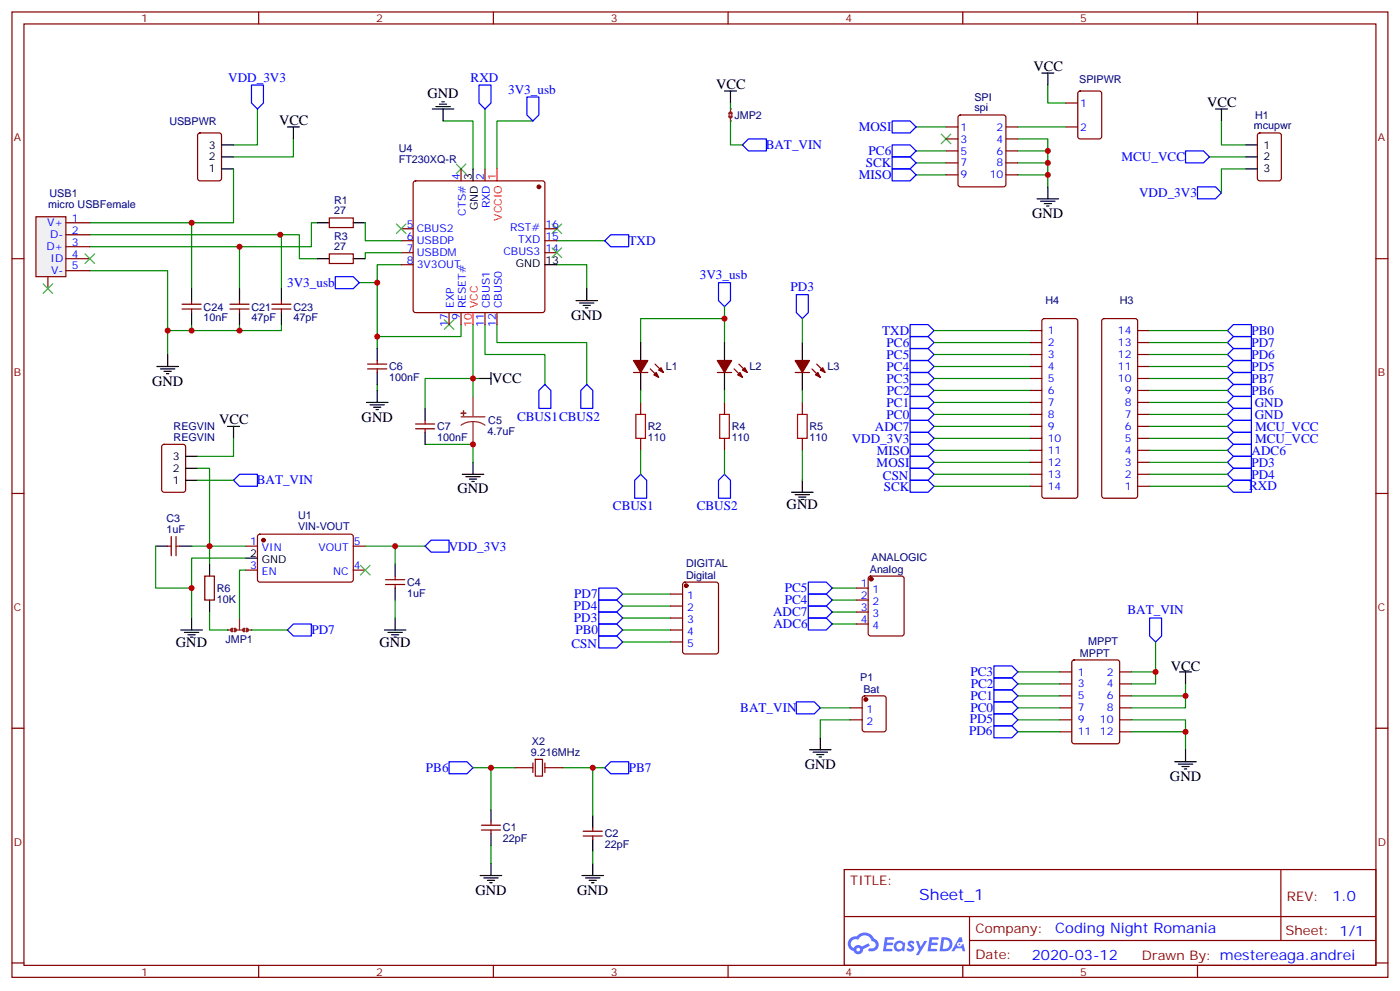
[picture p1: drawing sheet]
<svg xmlns="http://www.w3.org/2000/svg" width="412mm" height="292mm" viewBox="0 0 412 292" stroke-linecap="round" stroke-linejoin="round" font-family="sans-serif">
<g fill="none" stroke="#870000" stroke-width=".35">
<path d="M3.5 3.5h405.4v284.4h-405.4zM7.1 7.1h398.2v277.2h-398.2zM76.2 3.5v3.6M145.3 3.5v3.6M214.5 3.5v3.6M283.6 3.5v3.6M352.8 3.5v3.6M3.5 76.2h3.6M405.3 76.2h3.6M3.5 145.3h3.6M405.3 145.3h3.6M3.5 214.5h3.6"/>
<path d="M405.3 214.5h3.6M248.7 256.1h156.6v28.2h-156.6zM377.3 256.1v20.9M248.7 270h156.5M285.6 277h119.6M285.6 270v14.1M3.5 283.6h3.6M76.2 284.3v3.6M145.3 284.3v3.6M214.5 284.3v3.6M283.6 284.3v3.6M352.8 284.3v3.6"/>
<path d="M405.3 283.6h3.6"/>
</g>
<g fill="#5487ff">
<path d="M267.7 277.3a1.22 1.22 0 0 1 1.7 .3l-.4 .5a.47 .47 0 0 0-.3-.4 .47 .47 0 0 0-.5 .2l.1 .3a1.14 1.14 0 0 1 .8 1.7 1.14 1.14 0 0 1-1.9 0l-.2-.2 .5-.5 .7 .4a.29 .29 0 0 0 .3-.3 .29 .29 0 0 0-.2-.3 1.04 1.04 0 0 1-.6-1.7z"/>
<path d="M260.7 276h2.4l.3 .2-.2 .5-1.8 .1-.1 .8h1.5l.3 .4-.3 .4h-1.6l-.2 1.1h1.7l.2 .3-.2 .3-2.6 .1z"/>
<path d="M273.8 276h2.4l.3 .2-.1 .5-1.8 .1-.2 .8h1.6l.3 .4-.4 .4h-1.6l-.1 1.1h1.7l.2 .3-.2 .3-2.6 .1z"/>
<path d="M282.6 276.1h.7l.3 1.2-.6 .3a.69 .69 0 0 0-1 .3 .69 .69 0 0 0 .4 1 .69 .69 0 0 0 .9-.7l.5-.2 .6 2.2h-.8l-.2-.9h-1.8l-.5 .9h-.8z"/>
<path d="M269.8 277.1h.8l.6 1.8 1.1-1.8h.9l-2.6 4.2h-.8l.9-1.5z"/>
<path d="M277.4 276.1l-.6 4.1h1.3a2.11 2.11 0 0 0 2.5-2.1 2.11 2.11 0 0 0-2.5-2zM278.1 276.8a1.39 1.39 0 0 1 1.7 1.4 1.39 1.39 0 0 1-1.8 1.3h-.3z"/>
<path d="M263.7 277.7a1.54 1.54 0 0 0-.1 2.1 1.54 1.54 0 0 0 2.2 .2l.6 .2 .3-2.3-.2-.2-.4-.1a1.49 1.49 0 0 0-2.4 .1zM264 278.7a.94 .94 0 0 1 1.8 0 .94 .94 0 0 1-1.8 0z"/>
<path d="M250.4 276.4a2.18 2.18 0 0 0 1.1 3.7 1.44 1.44 0 0 0 1.6 1 1.44 1.44 0 0 0 1.2-1.5l2-1-.5-.8-1.9 1a1.47 1.47 0 0 0-2.4 .4 1.39 1.39 0 0 1-.7-1.9 1.39 1.39 0 0 1 2-.5 2.12 2.12 0 0 1 2.2-1.3 2.12 2.12 0 0 1 1.9 1.7 1.14 1.14 0 0 1 1.1 1.4 1.14 1.14 0 0 1-1.7 .8 .43 .43 0 0 0-.5 .3 .43 .43 0 0 0 .4 .5 1.98 1.98 0 0 0 2.5-1.2 1.98 1.98 0 0 0-1.2-2.5 3.1 3.1 0 0 0-5.3-.7l-.9 .1zM252.3 279.7a.55 .55 0 0 1 1.1 0 .55 .55 0 0 1-1.1 0z"/>
<circle cx="282.6" cy="278.1" r=".26"/>
</g>
<g fill="none" stroke="#008700" stroke-width=".35">
<path d="M75.8 32.1v10.6h-7M130.5 35.6h8.8v14.1M142.9 32.1v17.6M157 35.6h-10.6v14.1M269.9 37.4h8.8M299.9 37.4h14.1M308.7 25v5.3h5.3M359.8 35.6v7.1h7.1M68.8 49.7v15.9h-42.3M86.4 40.9v5.3h-17.6M269.9 44.5h8.8M269.9 48h8.8"/>
<path d="M269.9 51.5h8.8M299.9 40.9h8.8v3.6M299.9 44.5h8.8v3.5M299.9 48h8.8v3.5M299.9 51.5h8.8v3.5M356.3 46.2h10.6M366.9 49.7h-7.1v7.1M26.5 79.7h22.9v24.7M26.5 69.1h61.7v7.1h5.3M56.4 65.6v19.4M70.6 72.7v12.3M82.5 69.1h.4v15.9"/>
<path d="M93.5 65.6h-1.8v7.1h-65.2M118.2 78h-7.1v5.3h-5.3M164 78h8.9v7M164 70.9h14.2M56.4 95.6v1.8M70.6 95.6v1.8h-21.2M82.9 95.6v1.8h-12.3M111.1 83.3v15.8h24.7v-3.5M111.1 99.1v3.6M139.3 95.6v15.9h1.8M142.9 95.6v8.8h17.6v8.8M146.4 95.6v5.3h26.5v12.3"/>
<path d="M275.2 97.4h28.2M338.7 97.4h22.9M111.1 113.2v1.8M275.2 118.5h28.2M275.2 115h28.2M275.2 111.5h28.2M275.2 108h28.2M275.2 104.4h28.2M275.2 100.9h28.2M338.7 118.5h22.9M338.7 115h22.9M338.7 111.5h22.9"/>
<path d="M338.7 108h22.9M338.7 104.4h22.9M338.7 100.9h22.9M275.2 139.7h28.2M275.2 136.2h28.2M275.2 132.6h28.2M275.2 125.6h28.2M275.2 122.1h28.2M275.2 129.1h28.2M338.7 139.7h22.9M338.7 136.2h22.9M338.7 132.6h22.9"/>
<path d="M338.7 125.6h22.9M338.7 122.1h22.9M338.7 129.1h22.9M275.2 143.2h28.2M338.7 143.2h22.9M45.9 160.9v12.3h10.5M56.4 160.9h5.3v5.3M72.3 164.4h-15.9v17.6M107.6 160.9h17.6M116.4 160.9v5.3M116.4 176.7v5.3M183.4 175h14.2"/>
<path d="M183.4 178.5h14.2M245.2 173.2h7M245.2 176.7h7M183.4 182h14.2M183.4 185.6h14.2M245.2 180.3h7M245.2 183.8h7M299.9 197.9h12.3M333.4 197.9h7M340.4 189.1v12.3h-7M241.7 208.5h8.8M250.5 212h-8.8v5.3"/>
<path d="M299.9 201.4h12.3M299.9 205h12.3M299.9 208.5h12.3M299.9 212h12.3M299.9 215.5h12.3M333.4 215.5h15.8v5.3M333.4 212h15.8v3.5M333.4 205h15.8M349.2 201.4v7.1h-15.8M139.3 226.1h12.4M144.6 226.1v12.4M165.8 226.1h12.4"/>
<path d="M174.6 226.1v14.1M144.6 249.1v5.3M174.6 250.8v3.6"/>
</g>
<g fill="none" stroke="#000" stroke-width=".35">
<path d="M84.7 37.4h3.5M86.4 37.4v3.5M127.4 32.1h6.3M128.4 31.4h4.2M129.5 30.7h2.1M130.2 30h.7M130.5 32.1v3.5M306.9 21.5h3.5M308.7 21.5v3.5M358.1 32.1h3.5M359.8 32.1v3.5M65.3 42.7h3.5"/>
<path d="M65.3 49.7h3.5M65.3 46.2h3.5M139.3 49.7v3.6M305.5 58.6h6.4M306.6 59.3h4.2M307.6 60h2.1M308.7 55v3.6M366.9 42.7h3.5M366.9 49.7h3.5M366.9 46.2h3.5M160.5 78h3.5M308.3 60.7h.7"/>
<path d="M56.4 85v3.5M56.4 92.1v3.5M70.6 85v3.5M70.6 92.1v3.5M82.9 85v3.5M82.9 92.1v3.5M169.7 88.5h6.3M170.7 89.3h4.3M171.8 90h2.1M172.5 90.7h.7M172.9 85v3.5M46.2 108h6.4"/>
<path d="M47.3 108.7h4.2M48.3 109.4h2.1M49 110.1h.7M49.4 104.4v3.6M107.9 118.5h6.4M109 119.2h4.2M110.1 119.9h2.1M111.1 115v3.5M141.1 111.5h3.5M144.6 109.7v3.5M110.8 120.7h.7M45.9 160.9h3.5"/>
<path d="M52.9 160.9h3.5M72.3 164.4h3.5M116.4 166.2v3.5M116.4 173.2v3.5M53.3 185.6h6.3M54.3 186.3h4.3M55.4 187h2.1M56.1 187.7h.7M56.4 182v3.6M113.2 185.6h6.4M114.3 186.3h4.2M115.4 187h2.1"/>
<path d="M116.1 187.7h.7M116.4 182v3.6M347.5 197.9h3.5M349.2 197.9v3.5M241.7 217.3v3.5M144.6 238.5v3.5M238.5 220.8h6.3M239.5 221.5h4.3M240.6 222.3h2.1M241.3 223h.7M346.1 224.4h6.3M347.1 225.1h4.3"/>
<path d="M348.2 225.8h2.1M348.9 226.5h.7M349.2 220.8v3.6M141.5 257.9h6.3M142.5 258.6h4.3M143.6 259.3h2.1M144.3 260h.7M144.6 245.5v3.6M144.6 254.4v3.5M171.4 257.9h6.4M172.5 258.6h4.2M173.6 259.3h2.1"/>
<path d="M174.3 260h.7M174.6 240.2v3.6M174.6 247.3v3.5M174.6 254.4v3.5"/>
</g>
<g fill="none" stroke="#870000" stroke-width=".35">
<path d="M58.4 39.4l.5-.2h5.7l.6 .4 .1 13-.5 .6-5.9 .1-.6-.5-.1-12.9zM278.7 37.4h3.5M282.5 34.1l.4-.2h12.7l.7 .4v20l-.4 .7h-13l-.6-.4-.1-20zM296.3 37.4h3.6M314 30.3h3.5M314 37.4h3.5M317.7 27l.5-.2h5.6l.7 .4 .1 13-.5 .7h-5.9l-.6-.4-.1-13zM370.7 39.4l.4-.2h5.7l.6 .4 .1 13-.5 .6-5.9 .1-.6-.5-.1-12.9zM121.9 53.5l.5-.2h37.4l.5 .2 .2 .5v37.4l-.2 .5-.5 .2h-37.4l-.5-.3-.2-.4v-37.4zM135.8 49.7v3.6M142.9 49.7v3.6M278.7 40.9h3.5"/>
<path d="M278.7 44.5h3.5M278.7 48h3.5M278.7 51.5h3.5M296.3 40.9h3.6M296.3 44.5h3.6M296.3 48h3.6M296.3 51.5h3.6M118.2 67.4h3.5M118.2 70.9h3.5M118.2 74.4h3.5M118.2 78h3.5M160.5 67.4h3.5"/>
<path d="M160.5 70.9h3.5M160.5 74.4h3.5M53.6 91h5.7M53.6 89.6h5.7M56.4 88.5v1.1M56.4 91v1.1M67.7 91h5.7M67.7 89.6h5.7M70.6 88.5v1.1M70.6 91v1.1M80.1 91h5.6M80.1 89.6h5.6"/>
<path d="M82.9 88.5v1.1M82.9 91v1.1M132.3 92.1v3.5M135.8 92.1v3.5M142.9 92.1v3.5M146.4 92.1v3.5M303.4 97.4h3.5M307.2 94l.4-.2h9.2l.5 .2 .2 .5v51.6l-.2 .4-.5 .3h-9.2l-.5-.3-.2-.4v-51.6zM324.8 94l.5-.2h9.1l.5 .2 .2 .5v51.6l-.2 .4-.5 .3h-9.1l-.5-.3-.2-.4v-51.6zM335.1 97.4h3.6M303.4 100.9h3.5M303.4 104.4h3.5"/>
<path d="M303.4 108h3.5M303.4 111.5h3.5M303.4 115h3.5M303.4 118.5h3.5M335.1 100.9h3.6M335.1 104.4h3.6M335.1 108h3.6M335.1 111.5h3.6M335.1 115h3.6M335.1 118.5h3.6M303.4 122.1h3.5M303.4 125.6h3.5"/>
<path d="M303.4 129.1h3.5M303.4 132.6h3.5M303.4 136.2h3.5M303.4 139.7h3.5M335.1 122.1h3.6M335.1 125.6h3.6M335.1 129.1h3.6M335.1 132.6h3.6M335.1 136.2h3.6M335.1 139.7h3.6M50.4 158v5.7M51.9 158v5.7"/>
<path d="M76.1 157.5l.5-.2 27 .1 .5 .6-.1 13-.6 .5-27.1-.1-.5-.7v-12.7zM303.4 143.2h3.5M335.1 143.2h3.6M49.4 160.9h1M51.9 160.9h1M72.3 160.9h3.5M72.3 167.9h3.5M104.1 160.9h3.5M104.1 167.9h3.5M113.6 170.7h5.6M113.6 172.2h5.6M116.4 169.7v1"/>
<path d="M116.4 172.2v1M252.2 173.2h3.6M252.2 176.7h3.6M256 169.9l.5-.2h9.1l.7 .4v16.5l-.4 .7h-9.4l-.7-.4v-16.5zM252.2 180.3h3.6M252.2 183.8h3.6M312.2 197.9h3.5M316 194.6l.4-.2h12.7l.7 .4v23.6l-.4 .6-13 .1-.6-.5-.1-23.5zM329.8 197.9h3.6M250.5 208.5h3.5M250.5 212h3.5M254.2 205.2l.5-.2h5.6l.7 .4 .1 9.4-.5 .7h-5.9l-.6-.4-.1-9.4z"/>
<path d="M312.2 201.4h3.5M312.2 205h3.5M312.2 208.5h3.5M312.2 212h3.5M312.2 215.5h3.5M329.8 201.4h3.6M329.8 205h3.6M329.8 208.5h3.6M329.8 212h3.6M329.8 215.5h3.6M141.8 244.5h5.7M141.8 243.1h5.7"/>
<path d="M144.6 242v1.1M144.6 244.5v1M171.8 246.2h5.6M171.8 244.8h5.6M174.6 243.8v1M174.6 246.2v1.1"/>
</g>
<g fill="none" stroke="#00f" stroke-width=".35">
<path d="M74.1 25h3.5v5.3l-1.8 1.8-1.7-1.8zM141.1 25h3.5v5.3l-1.7 1.8-1.8-1.8zM155.2 28.6h3.5v5.3l-1.7 1.7-1.8-1.7zM262.8 35.6h5.3l1.8 1.8-1.8 1.8h-5.3zM262.8 49.7h5.3l1.8 1.8-1.8 1.8h-5.3zM262.8 46.2h5.3l1.8 1.8-1.8 1.7h-5.3zM262.8 42.7h5.3l1.8 1.8-1.8 1.7h-5.3zM349.2 44.5h5.3l1.8 1.7-1.8 1.8h-5.3zM352.8 55h5.3l1.7 1.8-1.7 1.8h-5.3zM178.2 70.9l1.7-1.8h5.3v3.6h-5.3zM98.8 81.5h5.3l1.7 1.8-1.7 1.7h-5.3zM268.1 99.1h5.3l1.8 1.8-1.8 1.8h-5.3z"/>
<path d="M268.1 95.6h5.3l1.8 1.8-1.8 1.7h-5.3zM361.6 97.4l1.8-1.8h5.3v3.5h-5.3zM158.7 115l1.8-1.8 1.8 1.8v5.3h-3.6zM172.9 113.2l1.7 1.8v5.3h-3.5v-5.3zM268.1 116.8h5.3l1.8 1.7-1.8 1.8h-5.3zM268.1 109.7h5.3l1.8 1.8-1.8 1.7h-5.3zM268.1 106.2h5.3l1.8 1.8-1.8 1.7h-5.3zM268.1 102.7h5.3l1.8 1.7-1.8 1.8h-5.3zM268.1 113.2h5.3l1.8 1.8-1.8 1.8h-5.3zM361.6 100.9l1.8-1.8h5.3v3.6h-5.3zM361.6 108l1.8-1.8h5.3v3.5h-5.3zM361.6 115l1.8-1.8h5.3v3.6h-5.3z"/>
<path d="M361.6 118.5l1.8-1.7h5.3v3.5h-5.3zM361.6 104.4l1.8-1.7h5.3v3.5h-5.3zM363.4 109.7h5.3v3.5h-5.3l-1.8-1.7zM268.1 127.4h5.3l1.8 1.7-1.8 1.8h-5.3zM268.1 123.8h5.3l1.8 1.8-1.8 1.8h-5.3zM268.1 120.3h5.3l1.8 1.8-1.8 1.7h-5.3zM268.1 134.4h5.3l1.8 1.8-1.8 1.7h-5.3zM268.1 130.9h5.3l1.8 1.7-1.8 1.8h-5.3zM268.1 137.9h5.3l1.8 1.8-1.8 1.8h-5.3zM361.6 132.6l1.8-1.7h5.3v3.5h-5.3zM361.6 136.2l1.8-1.8h5.3v3.5h-5.3zM361.6 139.7l1.8-1.8h5.3v3.6h-5.3z"/>
<path d="M361.6 125.6l1.8-1.8h5.3v3.6h-5.3zM361.6 129.1l1.8-1.7h5.3v3.5h-5.3zM361.6 122.1l1.8-1.8h5.3v3.5h-5.3zM68.8 141.5l1.8-1.8h5.2v3.5h-5.2zM268.1 141.5h5.3l1.8 1.7-1.8 1.8h-5.3zM361.6 143.2l1.8-1.7h5.3v3.5h-5.3zM125.2 160.9l1.8-1.8h5.3v3.5h-5.3zM176.4 173.2h5.3l1.7 1.8-1.7 1.7h-5.3zM176.4 176.7h5.3l1.7 1.8-1.7 1.8h-5.3zM238.1 175h5.3l1.8 1.7-1.8 1.8h-5.3zM238.1 171.5h5.3l1.8 1.7-1.8 1.8h-5.3zM238.1 178.5h5.3l1.8 1.8-1.8 1.7h-5.3z"/>
<path d="M84.7 185.6l1.7-1.8h5.3v3.5h-5.3zM176.4 180.3h5.3l1.7 1.7-1.7 1.8h-5.3zM176.4 183.8h5.3l1.7 1.8-1.7 1.7h-5.3zM238.1 182h5.3l1.8 1.8-1.8 1.8h-5.3zM292.8 199.7h5.3l1.8 1.7-1.8 1.8h-5.3zM292.8 196.1h5.3l1.8 1.8-1.8 1.8h-5.3zM338.7 182h3.5v5.3l-1.8 1.8-1.7-1.8zM234.6 206.7h5.3l1.8 1.8-1.8 1.8h-5.3zM292.8 206.7h5.3l1.8 1.8-1.8 1.8h-5.3zM292.8 203.2h5.3l1.8 1.8-1.8 1.7h-5.3zM292.8 213.8h5.3l1.8 1.7-1.8 1.8h-5.3zM292.8 210.3h5.3l1.8 1.7-1.8 1.8h-5.3z"/>
<path d="M132.3 224.4h5.3l1.7 1.7-1.7 1.8h-5.3zM178.2 226.1l1.7-1.7h5.3v3.5h-5.3z"/>
</g>
<path d="M277.3 39.5l2.8 2.8M280.1 39.5l-2.8 2.8M134.4 48.3l2.8 2.9M137.2 48.3l-2.8 2.9M162.6 66l2.9 2.8M165.5 66l-2.9 2.8M130.9 94.2l2.8 2.8M133.7 94.2l-2.8 2.8" fill="none" stroke="#3c3" stroke-width=".35"/>
<g fill="#870000" stroke="#870000" stroke-width=".35">
<circle cx="158.7" cy="55" r=".53"/>
<circle cx="77.6" cy="159.1" r=".53"/>
<circle cx="255.1" cy="206" r=".53"/>
<circle cx="256.6" cy="170.6" r=".53"/>
</g>
<path d="M146.4 49.7v3.6M139.3 92.1v3.5" fill="none" stroke="#f00" stroke-width=".35"/>
<path d="M67 185.6h1.1M69.8 185.6h1.5M70.6 182v3.6M73 185.6h1.1" fill="none" stroke="#8c2424" stroke-width=".35"/>
<path d="M68.4 185.2l-.3 .4 .3 .3M69.1 185.2l.4 .4-.4 .3M72 185.2l-.4 .4 .4 .3M72.7 185.2l.3 .4-.3 .3" fill="none" stroke="#8c2424" stroke-width=".71"/>
<g fill="#8c2424">
<circle cx="67" cy="185.6" r=".18"/>
<circle cx="74.1" cy="185.6" r=".18"/>
</g>
<path d="M213.4 90.3v10.6M213.4 93.8h-24.7v7.1M139.3 116.8v-5.3h-14.1v8.8M58.2 137.9h3.5v23h10.6M68.8 129.1v5.3h-10.6M125.2 130.9h14.1v5.3M58.2 141.5h10.6M72.3 167.9h-1.7v14.1M61.7 180.3v5.3h5.3M74.1 185.6h10.6M183.4 189.1h14.2" fill="none" stroke="#008700" stroke-width=".35"/>
<path d="M211.7 83.3h3.5v5.2l-1.8 1.8-1.7-1.8zM234.6 86.8h3.5v5.3l-1.7 1.7-1.8-1.7zM188.7 139.7l1.8 1.8v5.3h-3.5v-5.3zM213.4 139.7l1.8 1.8v5.3h-3.5v-5.3zM176.4 187.3h5.3l1.7 1.8-1.7 1.8h-5.3z" fill="none" stroke="#00f" stroke-width=".35"/>
<g fill="none" stroke="#000" stroke-width=".35">
<path d="M111.1 102.7v3.5M111.1 109.7v3.5M54.7 134.4h3.5M54.7 137.9h3.5M67 125.6h3.6M68.8 125.6v3.5M125.2 120.3v3.5M125.2 127.4v3.5M136.2 139.7h6.3M139.3 136.2v3.5M54.7 141.5h3.5M137.2 140.4h4.3"/>
<path d="M138.3 141.1h2.1M139 141.8h.7M233.2 145h6.3M234.2 145.7h4.3M235.3 146.4h2.1M236 147.1h.7M236.4 141.5v3.5M61.7 166.2v3.5M61.7 176.7v3.6"/>
</g>
<path d="M116.8 66l2.8 2.8M119.6 66l-2.8 2.8M162.6 73l2.9 2.8M165.5 73l-2.9 2.8M106.2 166.5l2.8 2.8M109 166.5l-2.8 2.8" fill="none" stroke="#3c3" stroke-width=".35"/>
<g fill="none" stroke="#870000" stroke-width=".35">
<path d="M108.3 108.7h5.6M108.3 107.2h5.6M111.1 106.2v1M111.1 108.7v1M47.9 131.1l.4-.2h5.7l.6 .4 .1 13-.5 .6-5.9 .1-.6-.5-.1-12.9zM122.4 126.3h5.7M122.4 124.9h5.7M125.2 123.8v1.1M125.2 126.3v1.1M60.3 169.7h2.8v7h-2.8zM197.6 175h3.5M197.6 178.5h3.5"/>
<path d="M201.3 171.7l.5-.2h9.2l.6 .4 .1 20-.5 .7h-9.4l-.7-.4v-20zM197.6 182h3.5M197.6 185.6h3.5M197.6 189.1h3.5"/>
</g>
<circle cx="202.1" cy="172.5" r=".53" fill="#870000" stroke="#870000" stroke-width=".35"/>
<path d="M215.2 32.1v.7M215.2 34.9v.7M139.3 116.8v6M135.8 122.8h7.1M139.3 124.2l1.9 .2 1.7 .8M139.3 124.2l-1.8 .2-1.7 .8M139.3 124.2v6.7" fill="none" stroke="#8c2424" stroke-width=".35"/>
<g fill="#8c2424" stroke="#8c2424" stroke-width=".35">
<path d="M135.8 121.7h1.4z"/>
<path d="M136.5 121l.1 1.4z"/>
</g>
<path d="M214.8 34.2l.4 .4 .3-.4M214.8 33.5l.4-.3 .3 .3" fill="none" stroke="#8c2424" stroke-width=".71"/>
<g fill="#8c2424">
<circle cx="215.2" cy="35.6" r=".18"/>
<circle cx="215.2" cy="32.1" r=".18"/>
</g>
<path d="M213.4 26.8h3.6M215.2 26.8v3.5M93.5 65.6h3.5M93.5 76.2h3.5M104.1 65.6h3.5M104.1 76.2h3.5M188.7 100.9v5.3M188.7 109.7v5.3M213.4 100.9v5.3M213.4 109.7v5.3M236.4 100.9v5.3M236.4 109.7v5.3" fill="none" stroke="#000" stroke-width=".35"/>
<path d="M218.7 42.7l1.8-1.8h5.3v3.6h-5.3z" fill="none" stroke="#00f" stroke-width=".35"/>
<path d="M215.2 35.6v7.1h3.5M215.2 30.3v1.8M107.6 65.6v5.3h10.6M118.2 74.4h-10.6v1.8M236.4 93.8v7.1M188.7 115v3.5M213.4 115v3.5M236.4 115v3.5M188.7 132.6v7.1M213.4 132.6v7.1M236.4 132.6v8.9" fill="none" stroke="#008700" stroke-width=".35"/>
<g fill="none" stroke="#870000" stroke-width=".35">
<path d="M97 64.2h7.1v2.8h-7.1zM97 74.8h7.1v2.8h-7.1zM186.6 109.7h4.3M188.7 118.5v3.6M191.6 108.7l2.4 2.4M193 107.2l2.4 2.5M211.3 109.7h4.2M213.4 118.5v3.6M216.3 108.7l2.4 2.4M217.7 107.2l2.4 2.5M234.2 109.7h4.3M236.4 118.5v3.6"/>
<path d="M239.2 108.7l2.5 2.4M240.6 107.2l2.5 2.5M188.7 129.1v3.5M213.4 129.1v3.5M236.4 129.1v3.5M151.7 226.1h5.3M157 224.7v2.8M157.7 223.7h2.1v4.9h-2.1zM160.5 226.1h5.3M160.5 224.7v2.8"/>
</g>
<g fill="#870000" stroke="#870000" stroke-width=".35">
<path d="M186.6 106.2h4.3l-2.2 3.5z"/>
<path d="M192.6 110.4l.7-.7 .7 1.4z"/>
<path d="M194 109l.7-.7 .7 1.4z"/>
<path d="M211.3 106.2h4.2l-2.1 3.5z"/>
<path d="M217.3 110.4l.7-.7 .7 1.4z"/>
<path d="M218.7 109l.7-.7 .7 1.4z"/>
<path d="M234.2 106.2h4.3l-2.1 3.5z"/>
<path d="M240.2 110.4l.7-.7 .8 1.4z"/>
<path d="M241.7 109l.7-.7 .7 1.4z"/>
</g>
<path d="M187.3 122.1h2.8v7h-2.8zM212 122.1h2.8v7h-2.8zM234.9 122.1h2.9v7h-2.9z" fill="none" stroke="#a10000" stroke-width=".35"/>
<path d="M10.6 63.9h8.8v17.6h-8.8z" fill="#f0f0f0" stroke="#870000" stroke-width=".35"/>
<path d="M19.4 65.6h7.1M19.4 69.1h7.1M19.4 72.7h7.1M19.4 76.2h7.1M19.4 79.7h7.1M14.1 81.5v3.5" fill="none" stroke="#870000" stroke-width=".35"/>
<path d="M25 74.8l2.9 2.8M27.9 74.8l-2.9 2.8M12.7 83.6l2.8 2.8M15.5 83.6l-2.8 2.8" fill="none" stroke="#3c3" stroke-width=".35"/>
<g fill="#c00">
<circle cx="144.6" cy="226.1" r=".88"/>
<circle cx="61.7" cy="160.9" r=".88"/>
<circle cx="139.3" cy="111.5" r=".88"/>
<circle cx="116.4" cy="160.9" r=".88"/>
<circle cx="174.6" cy="226.1" r=".88"/>
<circle cx="349.3" cy="215.5" r=".88"/>
<circle cx="308.7" cy="44.4" r=".88"/>
<circle cx="308.7" cy="51.5" r=".88"/>
<circle cx="56.4" cy="65.6" r=".88"/>
<circle cx="82.6" cy="69.1" r=".88"/>
<circle cx="70.6" cy="97.4" r=".88"/>
<circle cx="111.1" cy="83.3" r=".88"/>
<circle cx="111.1" cy="99.1" r=".88"/>
<circle cx="49.4" cy="97.4" r=".88"/>
<circle cx="70.6" cy="72.7" r=".88"/>
<circle cx="56.4" cy="97.4" r=".88"/>
<circle cx="308.7" cy="48" r=".88"/>
<circle cx="349.3" cy="205" r=".88"/>
<circle cx="340.4" cy="197.9" r=".88"/>
<circle cx="56.4" cy="173.2" r=".88"/>
<circle cx="213.4" cy="93.8" r=".88"/>
<circle cx="139.3" cy="130.9" r=".88"/>
</g>
<text font-size="4.6" fill="#00f" x="270.8" y="265.1">Sheet_1</text>
<g font-size="4.2">
<text x="304.4" y="20.8">VCC</text>
<text x="125.9" y="28.9">GND</text>
<text x="211" y="26.1">VCC</text>
<text x="355.6" y="31.4">VCC</text>
<text x="82.2" y="36.7">VCC</text>
<text x="304.1" y="64.2">GND</text>
<text x="168.3" y="94.2">GND</text>
<text x="44.8" y="113.6">GND</text>
<text x="145" y="112.9">VCC</text>
<text x="64.6" y="124.9">VCC</text>
<text x="106.5" y="124.2">GND</text>
<text x="134.8" y="145.3">GND</text>
<text x="231.7" y="149.9">GND</text>
<text x="51.8" y="190.5">GND</text>
<text x="111.8" y="190.5">GND</text>
<text x="344.9" y="197.5">VCC</text>
<text x="237.1" y="226.5">GND</text>
<text x="344.7" y="230">GND</text>
<text x="140.1" y="263.5">GND</text>
<text x="170" y="263.5">GND</text>
</g>
<g font-size="4.2" fill="#00f">
<text x="392.5" y="265.4">1.0</text>
<text x="310.9" y="274.9">Coding Night Romania</text>
<text x="304" y="282.7">2020-03-12</text>
</g>
<g font-size="3.9" fill="#00f">
<text x="67.2" y="24">VDD_3V3</text>
<text x="138.6" y="24.1">RXD</text>
<text x="149.7" y="27.6">3V3_usb</text>
<text x="253" y="38.7">MOSI</text>
<text x="225.6" y="43.8">BAT_VIN</text>
<text x="255.9" y="45.7">PC6</text>
<text x="330.4" y="47.5">MCU_VCC</text>
<text x="253" y="52.8">MISO</text>
<text x="255" y="49.2">SCK</text>
<text x="335.6" y="58.1">VDD_3V3</text>
<text x="185.2" y="72.2">TXD</text>
<text x="206.1" y="82.3">3V3_usb</text>
<text x="84.6" y="84.5">3V3_usb</text>
<text x="232.9" y="85.8">PD3</text>
<text x="259.9" y="98.6">TXD</text>
<text x="368.7" y="98.6">PB0</text>
<text x="261.2" y="105.7">PC5</text>
<text x="261.2" y="102.2">PC6</text>
<text x="368.7" y="102.2">PD7</text>
<text x="368.7" y="105.7">PD6</text>
<text x="261.2" y="112.7">PC3</text>
<text x="261.2" y="109.2">PC4</text>
<text x="368.7" y="109.2">PD5</text>
<text x="368.7" y="112.7">PB7</text>
<text x="261.2" y="119.8">PC1</text>
<text x="261.3" y="116.3">PC2</text>
<text x="368.7" y="116.3">PB6</text>
<text x="369.6" y="119.8">GND</text>
<text x="152.3" y="123.9">CBUS1CBUS2</text>
<text x="261.2" y="123.3">PC0</text>
<text x="369.6" y="123.3">GND</text>
<text x="250.9" y="130.4">VDD_3V3</text>
<text x="257.7" y="126.9">ADC7</text>
<text x="369.7" y="126.9">MCU_VCC</text>
<text x="369.7" y="130.4">MCU_VCC</text>
<text x="258.3" y="137.4">MOSI</text>
<text x="258.3" y="133.9">MISO</text>
<text x="368.7" y="137.4">PD3</text>
<text x="368.7" y="133.9">ADC6</text>
<text x="75.6" y="142.6">BAT_VIN</text>
<text x="260.1" y="141.5">CSN</text>
<text x="368.7" y="141">PD4</text>
<text x="260.3" y="144.5">SCK</text>
<text x="368" y="144.3">RXD</text>
<text x="180.6" y="150.4">CBUS1</text>
<text x="205.2" y="150.4">CBUS2</text>
<text x="132.2" y="162.2">VDD_3V3</text>
<text x="169.1" y="179.7">PD4</text>
<text x="169.2" y="176.3">PD7</text>
<text x="231.2" y="178">PC4</text>
<text x="231.2" y="174.5">PC5</text>
<text x="169.1" y="183.3">PD3</text>
<text x="227.7" y="181.5">ADC7</text>
<text x="227.8" y="185">ADC6</text>
<text x="332.2" y="181">BAT_VIN</text>
<text x="91.7" y="186.7">PD7</text>
<text x="168.4" y="190.9">CSN</text>
<text x="169.5" y="186.7">PB0</text>
<text x="285.9" y="199.2">PC3</text>
<text x="286" y="202.7">PC2</text>
<text x="218.1" y="209.7">BAT_VIN</text>
<text x="285.9" y="209.8">PC0</text>
<text x="285.9" y="206.2">PC1</text>
<text x="285.7" y="213.1">PD5</text>
<text x="285.5" y="216.6">PD6</text>
<text x="125.5" y="227.4">PB6</text>
<text x="185.2" y="227.4">PB7</text>
</g>
<g font-size="3.9" fill="#800">
<text x="250.5" y="260.7">TITLE:</text>
<text x="379.1" y="265.4">REV:</text>
<text x="287.4" y="274.9">Company:</text>
<text x="378.7" y="275.5">Sheet: 1/1</text>
<text x="287.4" y="282.6">Date:</text>
<text x="336.4" y="282.7">Drawn By: mestereaga.andrei</text>
</g>
<g font-size="3.2" fill="#800">
<text x="41.6" y="6.5">1</text>
<text x="110.8" y="6.5">2</text>
<text x="179.9" y="6.5">3</text>
<text x="249.1" y="6.5">4</text>
<text x="318.2" y="6.5">5</text>
<text x="4.1" y="41.6">A</text>
<text x="405.9" y="41.6">A</text>
<text x="4.1" y="110.8">B</text>
<text x="405.9" y="110.8">B</text>
<text x="4.1" y="179.9">C</text>
<text x="405.9" y="179.9">C</text>
<text x="4.1" y="249.1">D</text>
<text x="405.9" y="249.1">D</text>
<text x="41.6" y="287.3">1</text>
<text x="110.8" y="287.3">2</text>
<text x="179.9" y="287.3">3</text>
<text x="249.1" y="287.3">4</text>
<text x="318.2" y="287.3">5</text>
</g>
<g font-size="3.2" fill="#000080">
<text x="287" y="29.8">SPI</text>
<text x="317.9" y="24.3">SPIPWR</text>
<text x="216.3" y="35">JMP2</text>
<text x="287" y="32.8">spi</text>
<text x="369.7" y="34.9">H1</text>
<text x="49.9" y="36.7">USBPWR</text>
<text x="369.4" y="38.1">mcupwr</text>
<text x="117.5" y="48">FT230XQ-R</text>
<text x="117.5" y="44.9">U4</text>
<text x="14.6" y="58.1">USB1</text>
<text x="98.4" y="60">R1</text>
<text x="14.2" y="61.3">micro USBFemale</text>
<text x="98.4" y="63.1">27</text>
<text x="98.4" y="70.5">R3</text>
<text x="98.4" y="73.7">27</text>
<text x="308" y="89.6">H4</text>
<text x="329.9" y="89.6">H3</text>
<text x="60" y="94.7">10nF</text>
<text x="60" y="91.5">C24</text>
<text x="74.1" y="94.6">47pF</text>
<text x="74.1" y="91.5">C21</text>
<text x="86.4" y="94.6">47pF</text>
<text x="86.4" y="91.5">C23</text>
<text x="114.7" y="112.3">100nF</text>
<text x="114.7" y="109.1">C6</text>
<text x="196.1" y="109">L1</text>
<text x="220.8" y="109">L2</text>
<text x="243.8" y="109">L3</text>
<text x="143.9" y="124.9">C5</text>
<text x="51.1" y="129.8">REGVIN</text>
<text x="51.1" y="126.5">REGVIN</text>
<text x="128.8" y="129.9">100nF</text>
<text x="128.8" y="126.7">C7</text>
<text x="143.6" y="128.2">4.7uF</text>
<text x="190.9" y="129.9">110</text>
<text x="190.9" y="126.7">R2</text>
<text x="215.5" y="129.9">110</text>
<text x="215.6" y="126.7">R4</text>
<text x="238.5" y="129.9">110</text>
<text x="238.5" y="126.7">R5</text>
<text x="49" y="153.7">C3</text>
<text x="87.8" y="152.8">U1</text>
<text x="49" y="157">1uF</text>
<text x="87.8" y="156.1">VIN-VOUT</text>
<text x="202.1" y="167.1">DIGITAL</text>
<text x="256.7" y="165.1">ANALOGIC</text>
<text x="119.9" y="172.5">C4</text>
<text x="202.1" y="170.4">Digital</text>
<text x="256.2" y="168.6">Analog</text>
<text x="63.9" y="177.5">10K</text>
<text x="63.9" y="174.4">R6</text>
<text x="119.9" y="175.8">1uF</text>
<text x="66.4" y="189.3">JMP1</text>
<text x="320.6" y="189.8">MPPT</text>
<text x="318.1" y="193.6">MPPT</text>
<text x="253.4" y="200.7">P1</text>
<text x="254.4" y="204.2">Bat</text>
<text x="156.7" y="219.3">X2</text>
<text x="156.4" y="222.6">9.216MHz</text>
<text x="148.2" y="244.9">C1</text>
<text x="148.2" y="248.1">22pF</text>
<text x="178.2" y="249.8">22pF</text>
<text x="178.2" y="246.7">C2</text>
</g>
<g font-size="3.2" fill="#00f">
<text x="318.2" y="31.4">1</text>
<text x="282.9" y="38.5">1</text>
<text x="282.9" y="42">3</text>
<text x="293.6" y="38.5">2</text>
<text x="293.6" y="42">4</text>
<text x="318.2" y="38.5">2</text>
<text x="282.9" y="45.5">5</text>
<text x="293.6" y="45.5">6</text>
<text x="135.5" y="53.1" transform="rotate(-90 135.5 53.1)">4</text>
<text x="142.5" y="53.1" transform="rotate(-90 142.5 53.1)">2</text>
<text x="282.9" y="49">7</text>
<text x="282.9" y="52.6">9</text>
<text x="291.6" y="52.6">10</text>
<text x="293.6" y="49">8</text>
<text x="21.2" y="65.3">1</text>
<text x="137.2" y="63.5" transform="rotate(-90 137.2 63.5)">CTS#</text>
<text x="144.3" y="61.4" transform="rotate(-90 144.3 61.4)">RXD</text>
<text x="13.9" y="66.7">V+</text>
<text x="14.8" y="70.2">D-</text>
<text x="21.2" y="68.8">2</text>
<text x="119.9" y="67">5</text>
<text x="119.9" y="70.6">6</text>
<text x="122.8" y="68.4">CBUS2</text>
<text x="122.8" y="72">USBDP</text>
<text x="150.3" y="68.1">RST#</text>
<text x="152.6" y="71.6">TXD</text>
<text x="160.7" y="70.6">15</text>
<text x="160.7" y="67">16</text>
<text x="13.7" y="73.7">D+</text>
<text x="14.9" y="77.3">ID</text>
<text x="21.2" y="72.3">3</text>
<text x="21.2" y="75.8">4</text>
<text x="119.9" y="74.1">7</text>
<text x="119.9" y="77.6">8</text>
<text x="122.8" y="75.5">USBDM</text>
<text x="148.3" y="75.1">CBUS3</text>
<text x="160.7" y="74.1">14</text>
<text x="15.1" y="80.8">V-</text>
<text x="21.2" y="79.4">5</text>
<text x="122.8" y="79">3V3OUT</text>
<text x="133.7" y="90.8" transform="rotate(-90 133.7 90.8)">EXP</text>
<text x="135.5" y="94.3" transform="rotate(-90 135.5 94.3)">9</text>
<text x="137.2" y="90.8" transform="rotate(-90 137.2 90.8)">RESET#</text>
<text x="144.3" y="90.8" transform="rotate(-90 144.3 90.8)">CBUS1</text>
<text x="147.8" y="90.8" transform="rotate(-90 147.8 90.8)">CBUS0</text>
<text x="131.9" y="96.3" transform="rotate(-90 131.9 96.3)">17</text>
<text x="142.5" y="96.3" transform="rotate(-90 142.5 96.3)">11</text>
<text x="146" y="96.3" transform="rotate(-90 146 96.3)">12</text>
<text x="308.7" y="98.4">1</text>
<text x="308.7" y="102">2</text>
<text x="329.3" y="102">13</text>
<text x="329.3" y="98.4">14</text>
<text x="308.7" y="105.5">3</text>
<text x="329.3" y="105.5">12</text>
<text x="308.7" y="109">4</text>
<text x="308.7" y="112.5">5</text>
<text x="329.3" y="112.5">10</text>
<text x="329.3" y="109">11</text>
<text x="308.7" y="116.1">6</text>
<text x="308.7" y="119.6">7</text>
<text x="331.4" y="119.6">8</text>
<text x="331.4" y="116.1">9</text>
<text x="308.7" y="123.1">8</text>
<text x="331.4" y="123.1">7</text>
<text x="308.7" y="126.6">9</text>
<text x="308.7" y="130.2">10</text>
<text x="331.4" y="130.2">5</text>
<text x="331.4" y="126.6">6</text>
<text x="308.7" y="133.7">11</text>
<text x="308.7" y="137.2">12</text>
<text x="331.4" y="137.2">3</text>
<text x="331.4" y="133.7">4</text>
<text x="308.7" y="140.8">13</text>
<text x="331.4" y="140.8">2</text>
<text x="308.7" y="144.3">14</text>
<text x="331.4" y="144.3">1</text>
<text x="73.7" y="160.5">1</text>
<text x="104.2" y="160.5">5</text>
<text x="73.7" y="167.6">3</text>
<text x="77.2" y="162.3">VIN</text>
<text x="93.8" y="162.3">VOUT</text>
<text x="104.2" y="167.6">4</text>
<text x="77.2" y="169.3">EN</text>
<text x="98.2" y="169.3">NC</text>
<text x="253.6" y="172.9">1</text>
<text x="202.4" y="176.4">1</text>
<text x="202.4" y="179.9">2</text>
<text x="253.6" y="176.4">2</text>
<text x="253.6" y="179.9">3</text>
<text x="257.1" y="174.6">1</text>
<text x="257.1" y="178.2">2</text>
<text x="202.4" y="183.4">3</text>
<text x="253.6" y="183.4">4</text>
<text x="257.1" y="181.7">3</text>
<text x="257.1" y="185.2">4</text>
<text x="202.4" y="187">4</text>
<text x="202.4" y="190.5">5</text>
<text x="317.5" y="199">1</text>
<text x="317.5" y="202.5">3</text>
<text x="326.1" y="199">2</text>
<text x="326.1" y="202.5">4</text>
<text x="255.3" y="209.9">1</text>
<text x="317.5" y="206">5</text>
<text x="317.5" y="209.6">7</text>
<text x="326.1" y="206">6</text>
<text x="326.1" y="209.6">8</text>
<text x="255.3" y="213.4">2</text>
<text x="317.5" y="213.1">9</text>
<text x="324.1" y="213.1">10</text>
<text x="317.5" y="216.6">11</text>
<text x="324.1" y="216.6">12</text>
</g>
<g font-size="3.2">
<text x="61.5" y="43.7">3</text>
<text x="61.5" y="47.3">2</text>
<text x="372.2" y="43.7">1</text>
<text x="372.2" y="47.3">2</text>
<text x="61.5" y="50.8">1</text>
<text x="139" y="53.1" transform="rotate(-90 139 53.1)">3</text>
<text x="372.2" y="50.8">3</text>
<text x="140.8" y="61.9" transform="rotate(-90 140.8 61.9)">GND</text>
<text x="160.7" y="77.6">13</text>
<text x="151.9" y="78.7">GND</text>
<text x="50.9" y="135.5">3</text>
<text x="50.9" y="142.5">1</text>
<text x="50.9" y="139">2</text>
<text x="73.7" y="164">2</text>
<text x="77.2" y="165.8">GND</text>
</g>
<g font-size="3.2" fill="#f00">
<text x="146" y="53.1" transform="rotate(-90 146 53.1)">1</text>
<text x="147.8" y="65" transform="rotate(-90 147.8 65)">VCCIO</text>
<text x="140.8" y="90.8" transform="rotate(-90 140.8 90.8)">VCC</text>
<text x="139" y="96.3" transform="rotate(-90 139 96.3)">10</text>
</g>
</svg>
